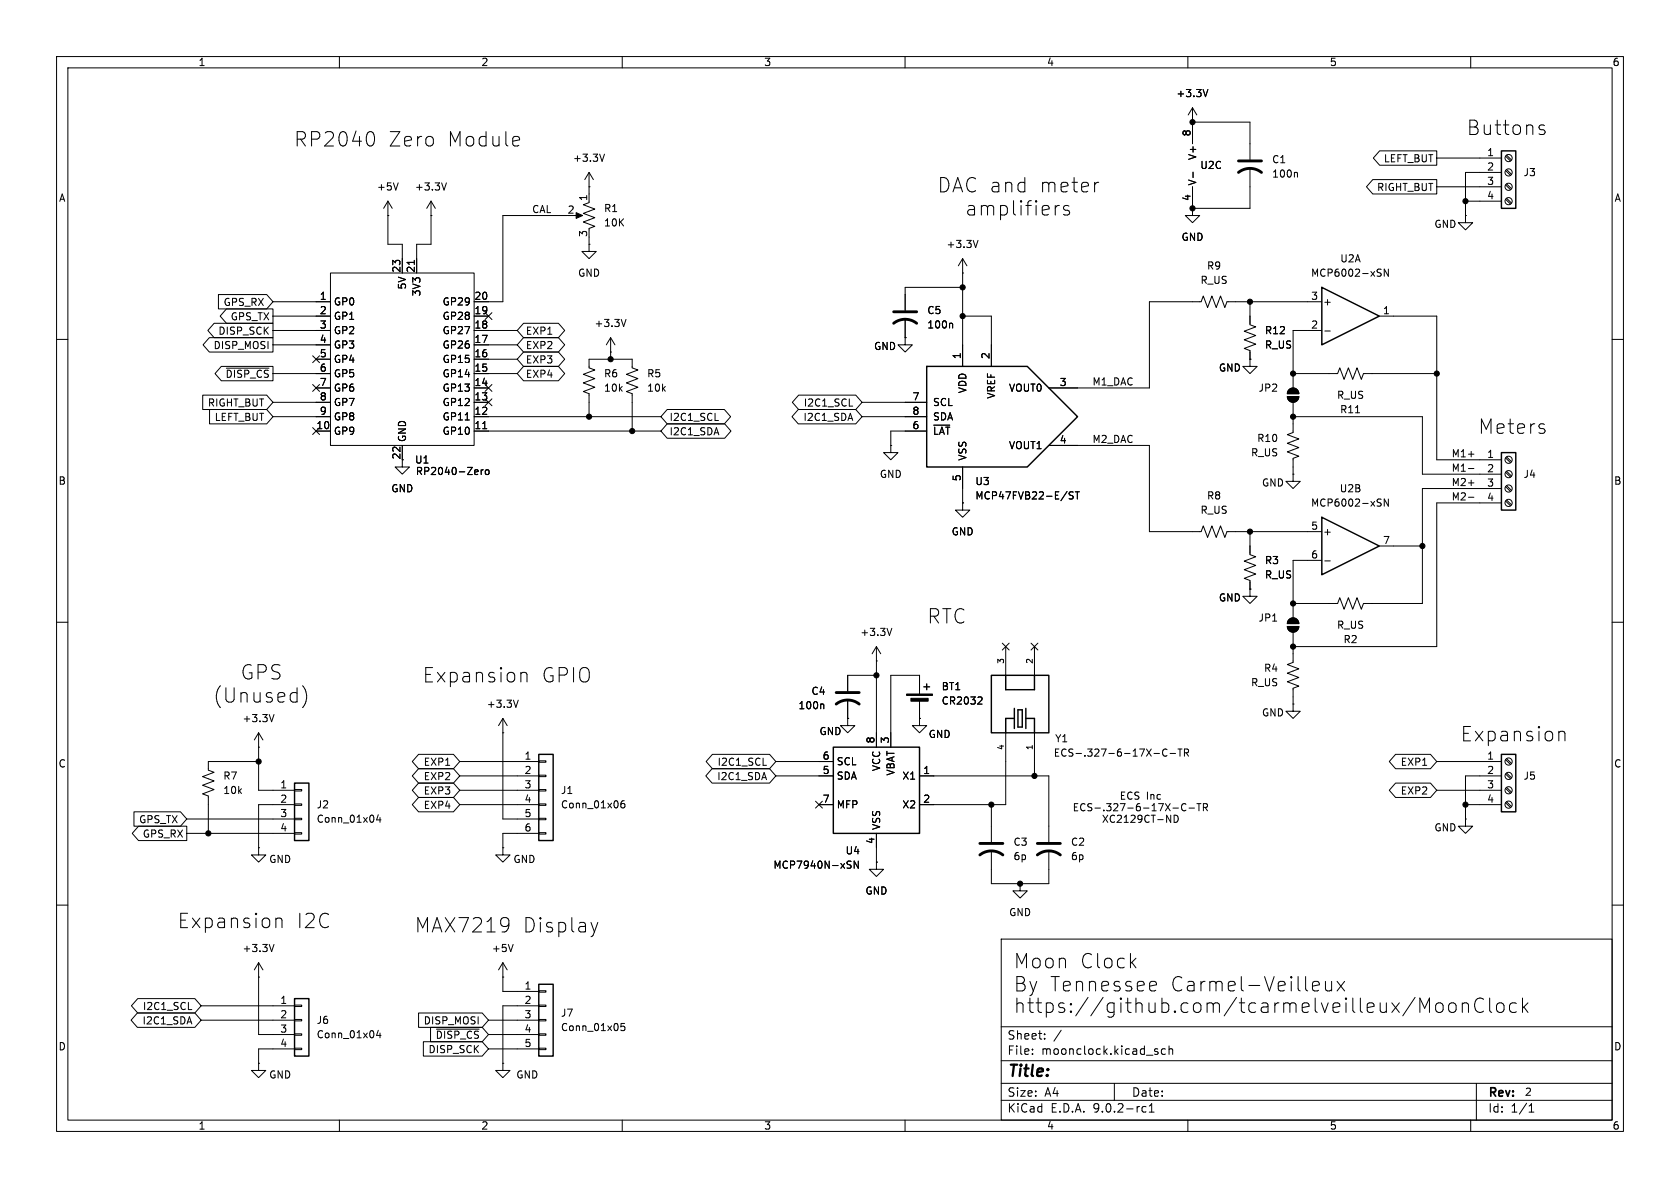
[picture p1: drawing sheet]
<svg xmlns="http://www.w3.org/2000/svg" width="297mm" height="210mm" viewBox="0 0 297 210" stroke-linecap="round" stroke-linejoin="round" font-family="sans-serif">
<g fill="none" stroke="#000" stroke-width=".18">
<path d="M10 10h277v190h-277zM12 12h273v186h-273zM60 10v2M110 10v2M160 10v2M210 10v2M210.8 19.1v6.3M210.8 19.1l-.7 1.2M210.8 19.1l.8 1.2M213.5 15.8l-.4 1.3M260 10v2M65.8 23.4a1.9 1.9 0 0 1 0 2.3"/>
<path d="M68.6 38.1h.1M68.6 35.6l-.8 1.2M68.6 35.6l.7 1.2M68.6 35.6v7.6h2.5v5.1M70.4 32.3l-.4 1.3M76.2 38.1h.1M76.2 35.6l-.8 1.2M76.2 35.6l.8 1.2M76.2 35.6v7.6h-2.5v5.1M78.9 32.3l-.4 1.3M91.5 24.1l.2 .1 .2 .5-1.3 .3M91.7 25.7l-.2 .1"/>
<path d="M100.3 38.1h-11.4v15.2h-5.1M101.6 38.1h1M104.1 33h.1M104.1 35.8l-1 .4 2.1 .8-2.1 .7 2.1 .8-2.1 .7 2.1 .8-1.1 .4v.2M104.1 30.5l-.7 1.3M104.1 30.5l.8 1.3M104.1 30.5v5.1M106.9 27.2l-.5 1.3M187.3 36.3l-.5 .1M189 36.4l-.6-.1-.4 .4 .1 .3 .9 .3 .1 .2-.1 .4-.3 .1-.7-.1M194.2 32.2l-.4 .2M210.8 21.6h.1"/>
<path d="M210.8 36.8v1.3h1.3l-1.3 1.3-1.3-1.3h1.3M210.8 36.8h.1M210.8 21.6h10.2v6.6M210.8 33v3.8M210.9 30.4v1M221 29.7v7.1h-10.2M229.2 30.5l.2 .1v.7M242.7 31.7h11.3v2.6h-11.3l-1.1-1.3zM243.9 26.7h10.1v2.5h-10.1l-1.1-1.3zM254 27.9h11.4M254 33h11.4M259.1 38.1v1.3h1.2l-1.2 1.2-1.3-1.2h1.3"/>
<path d="M259.1 38.1h.1M259.1 35.6h6.3M265.4 30.5h-6.3v7.6M266.2 27.6l.8 .8M266.2 30.1l.8 .9M266.2 32.7l.8 .8M266.2 35.2l.8 .9M266.3 27.4l.9 .9M266.3 30l.9 .8M266.3 32.5l.9 .9M266.3 35.1l.9 .8M272.2 22.8l.6 .1 .4 .4-.2 .4-.7 .1"/>
<path d="M272.2 22.2l.2-.1 .6 .1M37 59.7h11.3v2.5h-11.3l-1.1-1.2zM37.9 57.1h10.4v2.6h-10.4l-1.2-1.3zM38.6 52.1h8.5l1.2 1.2-1.2 1.3h-8.5zM40 54.6h8.3v2.6h-8.3l-1.1-1.3zM48.3 53.3h10.1M48.3 58.4h10.1M48.3 55.9h10.1M58.4 48.3h25.4v30.4h-25.4zM73.2 46v.7M83.8 58.4h7.6M83.8 55.9h2.6"/>
<path d="M85.8 55.3l1.2 1.2M87 55.3l-1.2 1.2M92.6 59.7h6.1l1.1 1.3-1.1 1.2h-6.1l-1.2-1.2zM92.6 57.1h6.1l1.1 1.3-1.1 1.3h-6.1l-1.2-1.3zM104.1 43.2v1.3h1.3l-1.3 1.2-1.2-1.2h1.2M104.1 43.2h.1M104.1 41.9v1.3M107.9 59.7l.8 1.3M107.9 59.7l-.7 1.3M107.9 59.7v3.8M110.7 56.5l-.5 1.2M160 59.7v1.3h1.3l-1.3 1.2-1.3-1.2h1.3"/>
<path d="M160 59.7h.1M160 56.4v3.3M168.2 57.1l.2 .2v.7M170.2 48.3h.1M170.2 55.9h5.1v8.9M170.2 45.7l-.8 1.3M170.2 45.7l.7 1.3M170.2 45.7v19.1M170.2 50.8h-10.2v4.1M172.9 42.5l-.4 1.3M221 53.3v4.1l1 .4-2 .7 2 .8-2 .8 2 .7-2 .8 1 .4v1.5M233.7 53.3h-16.8l-.4 1.1-.7-2.1-.8 2.1-.8-2.1-.7 2.1-.8-2.1-.4 1h-9.1v15.3h-17.8"/>
<path d="M233.7 58.4h-5.1v10.2M234.2 58.5h1M243.7 47.6h.5M243.8 55.9h10.2v25.4h11.4M243.9 48.2l.3 .3-.3 .3M245.4 47.6v1.2l-.7-1.2v1.2M10 60h2M35.8 69.8h11.3l1.2 1.3-1.2 1.3h-11.3zM37 72.4h10.1l1.2 1.3-1.2 1.2h-10.1zM39.1 64.8h9.2v2.5h-9.2l-1.1-1.3zM40 65.1h7.6M48.3 66h10.1"/>
<path d="M48.3 71.1h10.1M48.3 73.7h10.1M48.3 61h10.1M55.3 68l1.2 1.2M55.3 62.9l1.2 1.2M55.3 75.6l1.2 1.2M55.9 76.2h2.5M55.9 68.6h2.5M55.9 63.5h2.5M56.5 68l-1.2 1.2M56.5 62.9l-1.2 1.2M56.5 75.6l-1.2 1.2"/>
<path d="M71.1 78.7v3.9h1.3l-1.3 1.2-1.3-1.2h1.3M82.2 74.2h.8M83.8 66h7.6M83.8 71.1h2.6M83.8 73.7h33M83.8 76.2h33M83.8 68.6h2.6M83.8 61h7.6M83.8 63.5h7.6M85.3 75.8h.8M85.8 68l1.2 1.2M85.8 70.5l1.2 1.2"/>
<path d="M87 68l-1.2 1.2M87 70.5l-1.2 1.2M92.6 62.2h6.1l1.1 1.3-1.1 1.3h-6.1l-1.2-1.3zM92.6 64.8h6.1l1.1 1.2-1.1 1.3h-6.1l-1.2-1.3zM104.1 73.7v-4.1l-1-.4 2.1-.7-2.1-.8 2.1-.8-2.1-.7 2.1-.8-1.1-.4v-1.5h7.7v1.5l1 .4-2.1 .8 2.1 .7-2.1 .8 2.1 .8-2.1 .7 1.1 .4v6.6M107.9 62.2h.1M118 72.4h10.1l1.1 1.3-1.1 1.2h-10.1l-1.2-1.2zM118 74.9h10.1l1.1 1.3-1.1 1.3h-10.1l-1.2-1.3zM126.4 74.3h.6M141.1 72.4h10.2l1.1 1.3-1.1 1.2h-10.2l-1.1-1.2zM141.2 69.8h10.1l1.1 1.3-1.1 1.3h-10.1l-1.1-1.3zM150.1 71.8h.6"/>
<path d="M152.4 71.1h11.4M152.4 73.7h11.4M157.5 78.7v1.3h1.2l-1.2 1.3-1.3-1.3h1.3M157.5 78.7h.1M163.8 76.2h-6.3v2.5M165.1 75.2h2.8M185.4 78.7h17.8v15.3h9.1l.4-1 .8 2 .7-2 .8 2 .8-2 .7 2 .4-1h16.8M221 63.5v1.3h1.2l-1.2 1.2-1.3-1.2h1.3M221 63.5h.1M227.6 70.1h2a1.02 1.02 0 0 1-1 1 1.02 1.02 0 0 1-1-1zM227.9 68.9a1.02 1.02 0 0 1 1.1-.2 1.02 1.02 0 0 1 .6 .9h-2zM228.6 66h7.9l.4-1 .7 2.1 .8-2.1 .7 2.1 .8-2.1 .8 2.1 .3-1.1h13"/>
<path d="M228.6 71.1v5.4l-1 .3 2 .8-2 .8 2 .7-2 .8 2 .7-1 .4v2.8M228.6 73.7h22.9v10.1h13.9M239.6 73h.8M285 60h2M85.1 83v.9M85.4 83l-.3 .3M85.9 83.1l.3-.1 .3 .3v.3l-.3 .3-.3-.1-.1-.2zM170.2 88.9v1.3h1.2l-1.2 1.2-1.3-1.2h1.3M170.2 88.9h.1M170.2 82.6v6.3M189.7 87l-.5-.1-.1 .2v.3l.5 .3 .1 .3-.2 .2-.5-.1M190.1 86.9h.7"/>
<path d="M190.5 86.9v1.3M221 94v4l1 .4-2 .8 2 .7-2 .8 2 .8-2 .7 1 .4v1.5M228.6 83.8v1.3h1.3l-1.3 1.3-1.3-1.3h1.3M228.6 83.8h.1M233.7 99.1h-5.1v10.1M234.2 99.2h1M243.7 88.2l.5 .1M243.8 96.5h7.7M243.9 88.9l.3 .2-.3 .4M245.4 88.2v1.3l-.7-1.3v1.3M259.6 82.8h1M259.6 87.9h1"/>
<path d="M265.4 86.4h-13.9v20.3h-10.5l-.3 1-.8-2-.8 2-.7-2-.8 2-.7-2-.4 1h-7.9M265.4 88.9h-11.4v25.4h-25.4M266.2 80.9l.8 .9M266.2 83.5l.8 .8M266.2 86l.8 .9M266.2 88.6l.8 .8M266.3 80.8l.9 .8M266.3 83.3l.9 .9M266.3 85.9l.9 .8M266.3 88.4l.9 .8M10 110h2M92.2 119l.2-.1 .6 .1 .2 .2v1.4"/>
<path d="M154.9 116.8h.1M154.9 119.4h-5v2.8M154.9 114.3l.8 1.3M154.9 114.3l-.7 1.3M154.9 114.3v17.8M157.7 111.1l-.5 1.2M177.2 113.7l1.2 1.2M177.8 114.3v5.1M178.4 113.7l-1.2 1.2M182.3 113.7l1.2 1.2M182.9 114.3v5.1M183.5 113.7l-1.2 1.2"/>
<path d="M221 104.1v1.3h1.2l-1.2 1.3-1.3-1.3h1.3M221 104.1h.1M227.6 110.7h2a1.02 1.02 0 0 1-1 1.1 1.02 1.02 0 0 1-1-1.1zM227.9 109.5a1.02 1.02 0 0 1 1.1-.2 1.02 1.02 0 0 1 .6 .9h-2zM228.6 111.8v5.3l-1 .4 2 .7-2 .8 2 .8-2 .7 2 .8-1 .4v2.8M285 110h2M45.7 134.6h-8.9v1.5l1 .4-2 .8 2 .7-2 .8 2 .8-2 .7 1 .4v6.6M45.7 132.1h.1M45.7 129.5v10.2h6.4M45.7 129.5l.8 1.3M45.7 129.5l-.7 1.3M48.4 126.3l-.4 1.3"/>
<path d="M52.1 139.6h1.2v.2h-1.2zM53.5 121.2a2.91 2.91 0 0 1 0 3.9M74 133.3h6.2l1.1 1.3-1.1 1.3h-6.2l-1.1-1.3zM74 135.9h6.2l1.1 1.3-1.1 1.2h-6.2l-1.1-1.2zM74 138.4h6.2l1.1 1.3-1.1 1.3h-6.2l-1.1-1.3zM81.3 134.6h13.9M81.3 137.2h13.9M81.3 139.7h13.9M88.9 129.5h.1M88.9 127v17.8h6.3M88.9 127l.8 1.3M88.9 127l-.8 1.3"/>
<path d="M91.6 123.8l-.4 1.2M95.2 134.5h1.3v.2h-1.3zM95.2 137h1.3v.3h-1.3zM95.2 139.6h1.3v.2h-1.3zM125.9 135.9h10.1l1.2 1.3-1.2 1.2h-10.1l-1.1-1.2zM125.9 133.3h10.1l1.2 1.3-1.2 1.3h-10.1l-1.1-1.3zM134.9 135.3h.6M137.2 134.6h10.1M137.2 137.2h10.1M145.5 124.4l.1 .2v.7M149.9 127v1.3h1.2l-1.2 1.2-1.3-1.2h1.3M149.9 127h.1"/>
<path d="M149.9 123.7v3.3M162.6 127v1.3h1.2l-1.2 1.2-1.3-1.2h1.3M162.6 127h.1M162.6 137.2h22.8v11.6M162.6 122.7v-3.3h-5.1v12.7M162.6 123.7v3.3M173.4 123.2l.2 .2v.3l-.8 .8h.8M177.8 129.5v12.7h-15.2M182.9 129.5v7.7M204 133.2h1M206.3 132.5a.6 .6 0 0 0-.8 .5 .6 .6 0 0 0 .6 .7l.2-.1M206.9 133.2h.9"/>
<path d="M208.2 132.4h.8M208.6 132.4v1.3M209.4 133.1l.6-.1 .1-.2v-.3l-.7-.1v1.3M209.7 133.1l.4 .6M228.6 124.5v1.2h1.3l-1.3 1.3-1.3-1.3h1.3M228.6 124.5h.1M246.7 138.4h6.2l1.1 1.3-1.1 1.3h-6.2l-1.1-1.3zM246.7 133.3h6.2l1.1 1.3-1.1 1.3h-6.2l-1.1-1.3zM254 134.6h11.4M254 139.7h11.4M265.4 137.2h-6.3v7.6M266.2 134.3l.8 .8"/>
<path d="M266.2 136.8l.8 .9M266.2 139.4l.8 .8M266.3 134.1l.9 .9M266.3 136.7l.9 .8M266.3 139.2l.9 .8M275.7 129.4l.2-.1 .6 .1 .2 .2v1.4M23.7 143.5h8.2l1.1 1.3-1.1 1.3h-8.2zM24.5 146h8.5v2.6h-8.5l-1.1-1.3zM33 144.8h19.1M33 147.3h19.1M45.7 149.9v1.2h-1.3l1.3 1.3 1.3-1.3h-1.3M45.7 149.9h.1"/>
<path d="M52.1 142.1h1.2v.3h-1.2zM52.1 144.7h1.2v.2h-1.2zM52.1 147.2h1.2v.2h-1.2zM52.1 142.2h-6.4v7.7M66.9 144l-.3 .9h.8M67.2 144.5v.9M74 141h6.2l1.1 1.2-1.1 1.3h-6.2l-1.1-1.3zM81.3 142.2h13.9M88.9 149.9v1.2h-1.3l1.3 1.3 1.3-1.3h-1.3M88.9 149.9h.1M95.2 142.1h1.3v.3h-1.3zM95.2 144.7h1.3v.2h-1.3z"/>
<path d="M95.2 147.2h1.3v.2h-1.3zM95.2 147.3h-6.3v2.6M110.4 141.5l-.4 .1a.86 .86 0 0 0 0 1.2l.4-.1 .1-.4-.3-.3h-.2l-.2 .3M144.2 141.6l1.2 1.2M144.8 142.2h2.5M145.4 141.6l-1.2 1.2M150 152.8l.3 .1 .2 .3-.3 .3h-.3M150 152.2l.5 .1M151.7 152.2v1.3l-.7-1.3v1.3M154.9 152.4v1.3h1.3l-1.3 1.2-1.2-1.2h1.2M154.9 152.4h.1M154.9 147.3v5.1"/>
<path d="M175.3 150.4v5.8h10.1v-5.8M175.3 142.2v6.6M180.3 156.2v1.3h1.3l-1.3 1.3-1.2-1.3h1.2M180.3 156.2h.1M207.4 142.8h.9M207.6 144.1v1.3a.66 .66 0 0 0 .7-.5 .66 .66 0 0 0-.4-.8M209.7 142.2a.6 .6 0 0 0-.9 .4 .6 .6 0 0 0 .6 .7l.3-.1M210.2 142.8h1M211.6 142.1h.7M212 142.1v1.2M212.7 142.7h.6l.2-.2-.1-.3-.7-.1v1.2M213 142.7l.5 .6"/>
<path d="M259.1 144.8v1.3h1.2l-1.2 1.2-1.3-1.2h1.3M259.1 144.8h.1M259.1 142.2h6.3M266.2 141.9l.8 .8M266.3 141.7l.9 .9M10 160h2M24.3 179.1h10.1l1.2 1.2-1.2 1.3h-10.1l-1.1-1.3zM24.3 176.5h10.1l1.2 1.3-1.2 1.3h-10.1l-1.1-1.3zM33.3 178.5h.6M35.6 177.8h16.5M45.7 172.7h.1M45.7 170.2v12.7h6.4"/>
<path d="M45.7 170.2l.8 1.3M45.7 170.2l-.7 1.3M48.4 166.9l-.4 1.3M48.9 162.4l.2-.1 .6 .1 .2 .3v1.3M52.1 177.7h1.2v.2h-1.2zM74 179.1h11.2l1.2 1.2-1.2 1.3h-11.2zM88.9 172.7h.1M88.9 170.2l-.8 1.3M88.9 170.2l.8 1.3M88.9 170.2v5.1h6.3M89.8 162.4l.2 .3-.2 1.4M90 163.3l-.2 .2"/>
<path d="M90.7 166.9l-.4 1.3M95.2 175.1h1.3v.3h-1.3zM95.2 177.7h1.3v.2h-1.3zM95.2 177.8h-6.3v10.2M105.7 163.1l-.6 1.6M177 166h108v32h-108zM203.6 173.5l.7 .1 .1 .5-1.2 .2M204.3 175.1l-.7 .1M232.4 173.5l.7 .1 .1 .5-1.2 .2M233.1 175.1l-.7 .1M234.3 173.5v1.3l.1 .3a.69 .69 0 0 0 1-.2M235.4 173.5v1.7"/>
<path d="M236.4 173.5l1.3 1.7M237.7 173.5l-1.3 1.7M251 176.4l.9 1.8 .8-1.8v2.6M253.9 177.5a.69 .69 0 0 1 .7-.2 .69 .69 0 0 1 .5 .5v.7a.69 .69 0 0 1-.6 .5 .69 .69 0 0 1-.7-.5v-.7zM256.3 177.4a.69 .69 0 0 1 1.1 .4v.7a.69 .69 0 0 1-.6 .5 .69 .69 0 0 1-.7-.5v-.7zM258.5 177.5a.63 .63 0 0 1 1.1 .1v1.4M258.5 177.3v1.7M262.3 176.7a.95 .95 0 0 0-1.1-.2 .95 .95 0 0 0-.5 1 1.08 1.08 0 0 0 .3 1.2 1.08 1.08 0 0 0 1.1 .2l.2-.2M263.4 176.4v2.2l.3 .4M264.7 177.5a.69 .69 0 0 1 .7-.2 .69 .69 0 0 1 .5 .5v.7a.69 .69 0 0 1-.7 .5 .69 .69 0 0 1-.6-.5v-.7zM268.1 177.4l-.8-.1-.4 .5v.7l.2 .4 .2 .1 .8-.1M269.2 176.4v2.6"/>
<path d="M269.4 178l.7 1M270.1 177.3l-.9 .9M285 160h2M35.6 180.3h16.5M45.7 188v1.2h-1.3l1.3 1.3 1.3-1.3h-1.3M45.7 188h.1M52.1 180.2h1.2v.3h-1.2zM52.1 182.8h1.2v.2h-1.2zM52.1 185.3h1.2v.2h-1.2zM52.1 185.4h-6.4v2.6M60 198v2M66.9 182.1l-.3 .9h.8"/>
<path d="M67.2 182.6v.9M74.8 184.1h10.4l1.2 1.3-1.2 1.3h-10.4zM76.1 181.6h9.1l1.2 1.3-1.2 1.3h-9.1zM77.2 181.9h7.5M86.4 185.4h8.8M86.4 180.3h8.8M86.4 182.9h8.8M88.9 188v1.2h1.3l-1.3 1.3-1.3-1.3h1.3M88.9 188h.1M95.2 180.2h1.3v.3h-1.3zM95.2 182.8h1.3v.2h-1.3zM95.2 185.3h1.3v.2h-1.3z"/>
<path d="M110 198v2M110.4 180.9h-.6v.6l.1-.1 .5 .1 .1 .1-.1 .5-.2 .1-.4-.1M160 198v2M177 194.5h108M177 191.5h108M177 187.5h108M177 181.5h108M182.5 186.3v.1M182.5 185.5v.1M184.7 183.6v.1M184.7 182.8v.1M187.6 182.1l-1.3 2"/>
<path d="M197 191.5v3M202.6 195.7l-.4-.1-.3 .3v.4l.1 .2h.6M203.2 196.6h.8M203.2 195.5l.4-.4v1.5M204.5 185.9l.2 .2-.2 .3M204.5 185.4l.2 .1M206 185.5l-.4-.1-.3 .3v.4l.2 .2h.5M206.7 185.5l.2-.1 .3 .1 .1 .9M206.7 184.9v1.5M210 198v2M260 198v2M261 191.5v6.5"/>
<path d="M270.3 196.6h.9M270.3 195.5l.4-.4v1.5"/>
<circle cx="266.7" cy="30.5" r=".63"/>
<circle cx="266.7" cy="27.9" r=".63"/>
<circle cx="266.7" cy="33" r=".63"/>
<circle cx="266.7" cy="35.6" r=".63"/>
<circle cx="266.7" cy="81.3" r=".63"/>
<circle cx="266.7" cy="86.4" r=".63"/>
<circle cx="266.7" cy="88.9" r=".63"/>
<circle cx="266.7" cy="83.8" r=".63"/>
<circle cx="266.7" cy="139.7" r=".63"/>
<circle cx="266.7" cy="134.6" r=".63"/>
<circle cx="266.7" cy="137.2" r=".63"/>
<circle cx="266.7" cy="142.2" r=".63"/>
</g>
<g fill="none" stroke="#000" stroke-width=".25">
<path d="M265.4 26.7h2.6v10.1h-2.6zM233.7 50.8l10.1 5.1-10.1 5.1zM163.8 64.8h17.8l8.9 8.9-8.9 8.9h-17.8zM233.7 91.4l10.1 5.1-10.1 5.1zM265.4 80h2.6v10.2h-2.6zM175.3 119.4h10.1v10.1h-10.1zM177.8 119.4v2.5h5.1v-2.5M52.1 138.4h2.5v10.2h-2.5zM95.2 133.4h2.6v15.2h-2.6zM147.3 132.1h15.3v15.2h-15.3zM163.3 121.4h1M163.8 120.9v1"/>
<path d="M179.3 127h-1.5v2.5M179.3 125.2v3.6M180 125.5h.7v3h-.7zM181.4 127h1.5v2.5M181.4 125.2v3.6M265.4 133.4h2.6v10.1h-2.6zM52.1 176.5h2.5v10.2h-2.5zM95.2 174h2.6v12.7h-2.6z"/>
</g>
<g fill="#000" stroke="#000" stroke-width=".18">
<path d="M101.9 37.6l1.1 .5-1.1 .5zM227.6 70.1h2a1.02 1.02 0 0 1-1 1 1.02 1.02 0 0 1-1-1zM227.9 68.9a1.02 1.02 0 0 1 1.1-.2 1.02 1.02 0 0 1 .6 .9h-2zM227.6 110.7h2a1.02 1.02 0 0 1-1 1.1 1.02 1.02 0 0 1-1-1.1zM227.9 109.5a1.02 1.02 0 0 1 1.1-.2 1.02 1.02 0 0 1 .6 .9h-2zM160.3 122.7h4.5v.2h-4.5zM161 123.4h3.1v.6h-3.1z"/>
<circle cx="210.8" cy="21.6" r=".46"/>
<circle cx="210.8" cy="36.8" r=".46"/>
<circle cx="259.1" cy="35.6" r=".46"/>
<circle cx="170.2" cy="50.8" r=".46"/>
<circle cx="170.2" cy="55.9" r=".46"/>
<circle cx="221" cy="53.3" r=".46"/>
<circle cx="104.1" cy="73.7" r=".46"/>
<circle cx="107.9" cy="63.5" r=".46"/>
<circle cx="111.8" cy="76.2" r=".46"/>
<circle cx="228.6" cy="73.7" r=".46"/>
<circle cx="228.6" cy="66" r=".46"/>
<circle cx="254" cy="66" r=".46"/>
<circle cx="221" cy="94" r=".46"/>
<circle cx="251.5" cy="96.5" r=".46"/>
<circle cx="154.9" cy="119.4" r=".46"/>
<circle cx="228.6" cy="106.7" r=".46"/>
<circle cx="228.6" cy="114.3" r=".46"/>
<circle cx="45.7" cy="134.6" r=".46"/>
<circle cx="182.9" cy="137.2" r=".46"/>
<circle cx="36.8" cy="147.3" r=".46"/>
<circle cx="175.3" cy="142.2" r=".46"/>
<circle cx="180.3" cy="156.2" r=".46"/>
<circle cx="259.1" cy="142.2" r=".46"/>
</g>
<path d="M218.9 30.5a3.3 3.3 0 0 1 4.1 0M218.9 28.4h4.1M158 57.2a3.3 3.3 0 0 1 4.1 0M158 55.1h4.1M147.8 124.5a3.3 3.3 0 0 1 4.1 0M147.8 122.4h4.1M173.2 151.1a3.3 3.3 0 0 1 4.1 0M173.2 149.1h4.1M183.4 151.1a3.3 3.3 0 0 1 4.1 0M183.4 149.1h4.1" fill="none" stroke="#000" stroke-width=".51"/>
<g font-size="3.5">
<text x="52" y="26.1">RP2040</text>
<text x="68.6" y="26.1">Zero</text>
<text x="79" y="26.1">Module</text>
<text x="259.3" y="24.1">Buttons</text>
<text x="165.7" y="34.3">DAC and</text>
<text x="183.6" y="34.3">meter</text>
<text x="170.6" y="38.3">amplifiers</text>
<text x="261.3" y="76.9">Meters</text>
<text x="163.9" y="110.5">RTC</text>
<text x="37.7" y="124.5">(Unused)</text>
<text x="42.5" y="120.4">GPS</text>
<text x="74.7" y="120.9">Expansion</text>
<text x="95.7" y="120.9">GPIO</text>
<text x="258.2" y="131.3">Expansion</text>
<text x="31.4" y="164.3">Expansion</text>
<text x="52.4" y="164.3">I2C</text>
<text x="73.3" y="165.1">MAX7219</text>
<text x="92.4" y="165.1">Display</text>
<text x="179.1" y="171.4">Moon</text>
<text x="190.8" y="171.4">Clock</text>
<text x="179.1" y="175.5">By Tennessee</text>
<text x="179.1" y="179.3">https://github.com/tcarmelveilleux/MoonClock</text>
<text x="206.7" y="175.5">Carmel-Veilleux</text>
</g>
<text font-size="2.8" x="178" y="190.9">Title:</text>
<g font-size="2.1">
<text x="178" y="184">Sheet:</text>
<text x="178" y="186.7">File:</text>
<text x="184.1" y="186.7">moonclock.kicad_sch</text>
<text x="178" y="196.9">KiCad</text>
<text x="178" y="194.1">Size:</text>
<text x="184.7" y="194.1">A4</text>
<text x="185.7" y="196.9">E.D.A.</text>
<text x="193.3" y="196.9">9.0.2-rc1</text>
<text x="200" y="194.1">Date:</text>
<text x="263" y="194.3">Rev:</text>
<text x="263" y="196.9">Id:</text>
<text x="267.1" y="196.9">1/1</text>
</g>
<g font-size="1.8">
<text x="35" y="11.9">1</text>
<text x="85" y="11.9">2</text>
<text x="135" y="11.9">3</text>
<text x="185" y="11.9">4</text>
<text x="235" y="11.9">5</text>
<text x="285" y="11.9">6</text>
<text x="207.9" y="17.4">+3.3V</text>
<text x="101.2" y="28.8">+3.3V</text>
<text x="210.6" y="24.2" transform="rotate(-90 210.6 24.2)">8</text>
<text x="211.7" y="28.4" transform="rotate(-90 211.7 28.4)">V+</text>
<text x="224.8" y="29.1">C1</text>
<text x="244.6" y="28.9">LEFT_BUT</text>
<text x="262.8" y="27.7">1</text>
<text x="10.3" y="35.9">A</text>
<text x="66.5" y="33.9">+5V</text>
<text x="73.3" y="33.9">+3.3V</text>
<text x="103.9" y="35.6" transform="rotate(-90 103.9 35.6)">1</text>
<text x="210.6" y="35.6" transform="rotate(-90 210.6 35.6)">4</text>
<text x="211.7" y="32.9" transform="rotate(-90 211.7 32.9)">V-</text>
<text x="212.1" y="30.1">U2C</text>
<text x="224.8" y="31.6">100n</text>
<text x="243.3" y="34">RIGHT_BUT</text>
<text x="262.8" y="30.2">2</text>
<text x="262.8" y="32.8">3</text>
<text x="262.8" y="35.3">4</text>
<text x="269.2" y="31.3">J3</text>
<text x="285.3" y="35.9">A</text>
<text x="94" y="37.8">CAL</text>
<text x="100.3" y="37.8">2</text>
<text x="103.9" y="42" transform="rotate(-90 103.9 42)">3</text>
<text x="106.7" y="37.7">R1</text>
<text x="106.7" y="40.2">10K</text>
<text x="253.5" y="40.5">GND</text>
<text x="167.2" y="44">+3.3V</text>
<text x="208.8" y="42.8">GND</text>
<text x="213.3" y="47.9">R9</text>
<text x="236.8" y="46.6">U2A</text>
<text x="56.4" y="53.1">1</text>
<text x="70.9" y="48.3" transform="rotate(-90 70.9 48.3)">23</text>
<text x="72" y="51.3" transform="rotate(-90 72 51.3)">5V</text>
<text x="73.4" y="48.3" transform="rotate(-90 73.4 48.3)">21</text>
<text x="74.5" y="52.5" transform="rotate(-90 74.5 52.5)">3V3</text>
<text x="83.8" y="53.1">20</text>
<text x="102.1" y="49.1">GND</text>
<text x="212.1" y="50.4">R_US</text>
<text x="231.7" y="49.1">MCP6002-xSN</text>
<text x="231.7" y="53.1">3</text>
<text x="38.5" y="59.4">DISP_SCK</text>
<text x="39.4" y="54.3">GPS_RX</text>
<text x="40.7" y="56.8">GPS_TX</text>
<text x="56.4" y="55.6">2</text>
<text x="56.4" y="58.2">3</text>
<text x="58.9" y="54.2">GP0</text>
<text x="58.9" y="56.7">GP1</text>
<text x="58.9" y="59.3">GP2</text>
<text x="78.1" y="54.2">GP29</text>
<text x="78.1" y="56.7">GP28</text>
<text x="78.1" y="59.3">GP27</text>
<text x="83.8" y="55.6">19</text>
<text x="83.8" y="58.2">18</text>
<text x="92.9" y="59.4">EXP1</text>
<text x="105" y="58">+3.3V</text>
<text x="163.8" y="55.7">C5</text>
<text x="163.8" y="58.3">100n</text>
<text x="223.5" y="59.3">R12</text>
<text x="231.7" y="58.2">2</text>
<text x="233.8" y="54.2">+</text>
<text x="244.4" y="55.6">1</text>
<text x="37.7" y="61.9">DISP_MOSI</text>
<text x="56.4" y="60.7">4</text>
<text x="56.4" y="63.2">5</text>
<text x="56.4" y="65.8">6</text>
<text x="58.9" y="61.8">GP3</text>
<text x="58.9" y="64.4">GP4</text>
<text x="78.1" y="61.8">GP26</text>
<text x="78.1" y="64.4">GP15</text>
<text x="83.8" y="60.7">17</text>
<text x="83.8" y="63.2">16</text>
<text x="83.8" y="65.8">15</text>
<text x="92.9" y="61.9">EXP2</text>
<text x="92.9" y="64.5">EXP3</text>
<text x="154.4" y="62.1">GND</text>
<text x="169.9" y="63.6" transform="rotate(-90 169.9 63.6)">1</text>
<text x="175" y="63.6" transform="rotate(-90 175 63.6)">2</text>
<text x="215.4" y="65.9">GND</text>
<text x="223.5" y="61.8">R_US</text>
<text x="39.8" y="67">~{DISP_CS}</text>
<text x="56.4" y="68.3">7</text>
<text x="56.4" y="70.9">8</text>
<text x="58.9" y="66.9">GP5</text>
<text x="58.9" y="69.4">GP6</text>
<text x="58.9" y="72">GP7</text>
<text x="78.1" y="66.9">GP14</text>
<text x="78.1" y="69.4">GP13</text>
<text x="78.1" y="72">GP12</text>
<text x="83.8" y="68.3">14</text>
<text x="83.8" y="70.9">13</text>
<text x="92.9" y="67">EXP4</text>
<text x="106.7" y="66.9">R6</text>
<text x="106.7" y="69.4">10k</text>
<text x="114.3" y="66.9">R5</text>
<text x="114.3" y="69.4">10k</text>
<text x="161.2" y="70.9">7</text>
<text x="164.8" y="72">SCL</text>
<text x="171" y="69.6" transform="rotate(-90 171 69.6)">VDD</text>
<text x="176.1" y="70.6" transform="rotate(-90 176.1 70.6)">VREF</text>
<text x="178.3" y="69.4">VOUT0</text>
<text x="187.3" y="68.3">3</text>
<text x="193" y="68.2">M1_DAC</text>
<text x="222.4" y="69.4">JP2</text>
<text x="236.3" y="70.7">R_US</text>
<text x="36.6" y="72.1">RIGHT_BUT</text>
<text x="37.9" y="74.6">LEFT_BUT</text>
<text x="55.8" y="75.9">10</text>
<text x="56.4" y="73.4">9</text>
<text x="58.9" y="74.5">GP8</text>
<text x="58.9" y="77.1">GP9</text>
<text x="78.1" y="74.5">GP11</text>
<text x="78.1" y="77.1">GP10</text>
<text x="83.8" y="73.4">12</text>
<text x="83.8" y="75.9">11</text>
<text x="118.3" y="74.6">I2C1_SCL</text>
<text x="118.3" y="77.2">I2C1_SDA</text>
<text x="141.9" y="74.6">I2C1_SDA</text>
<text x="142" y="72.1">I2C1_SCL</text>
<text x="161.2" y="73.4">8</text>
<text x="161.2" y="75.9">6</text>
<text x="164.8" y="74.5">SDA</text>
<text x="164.8" y="77.1">~{LAT}</text>
<text x="236.8" y="73.3">R11</text>
<text x="70.9" y="81.3" transform="rotate(-90 70.9 81.3)">22</text>
<text x="72" y="78.2" transform="rotate(-90 72 78.2)">GND</text>
<text x="73.3" y="82.1">U1</text>
<text x="171" y="81.5" transform="rotate(-90 171 81.5)">VSS</text>
<text x="178.3" y="79.6">VOUT1</text>
<text x="187.3" y="78.5">4</text>
<text x="193" y="78.4">M2_DAC</text>
<text x="221.1" y="80.9">R_US</text>
<text x="222.2" y="78.3">R10</text>
<text x="256.5" y="83.5">M1-</text>
<text x="256.5" y="80.9">M1+</text>
<text x="262.8" y="81">1</text>
<text x="262.8" y="83.6">2</text>
<text x="10.3" y="85.9">B</text>
<text x="69.1" y="87.2">GND</text>
<text x="73.4" y="84.2">RP2040-Zero</text>
<text x="155.4" y="84.7">GND</text>
<text x="169.9" y="85.2" transform="rotate(-90 169.9 85.2)">5</text>
<text x="172.3" y="86">U3</text>
<text x="172.3" y="88.5">MCP47FVB22-E/ST</text>
<text x="213.3" y="88.5">R8</text>
<text x="223" y="86.2">GND</text>
<text x="231.7" y="89.8">MCP6002-xSN</text>
<text x="236.8" y="87.2">U2B</text>
<text x="256.5" y="88.6">M2-</text>
<text x="256.5" y="86">M2+</text>
<text x="262.8" y="86.1">3</text>
<text x="262.8" y="88.6">4</text>
<text x="269.2" y="84.7">J4</text>
<text x="285.3" y="85.9">B</text>
<text x="168.1" y="94.8">GND</text>
<text x="212.1" y="91">R_US</text>
<text x="231.7" y="93.7">5</text>
<text x="233.8" y="94.8">+</text>
<text x="223.5" y="99.9">R3</text>
<text x="231.7" y="98.8">6</text>
<text x="244.4" y="96.3">7</text>
<text x="215.4" y="106.5">GND</text>
<text x="223.5" y="102.5">R_US</text>
<text x="152" y="112.6">+3.3V</text>
<text x="222.4" y="110.1">JP1</text>
<text x="236.3" y="111.4">R_US</text>
<text x="237.4" y="113.9">R2</text>
<text x="223.4" y="119">R4</text>
<text x="86" y="125.3">+3.3V</text>
<text x="141.1" y="125.6">100n</text>
<text x="143.4" y="123">C4</text>
<text x="166.4" y="122.2">BT1</text>
<text x="166.4" y="124.8">CR2032</text>
<text x="221.1" y="121.5">R_US</text>
<text x="42.8" y="127.9">+3.3V</text>
<text x="144.8" y="130.1">GND</text>
<text x="154.7" y="131.5" transform="rotate(-90 154.7 131.5)">8</text>
<text x="157.2" y="131.5" transform="rotate(-90 157.2 131.5)">3</text>
<text x="164.1" y="130.7">GND</text>
<text x="186.4" y="131.4">Y1</text>
<text x="223" y="126.8">GND</text>
<text x="10.3" y="135.9">C</text>
<text x="74.8" y="135.6">EXP1</text>
<text x="92.6" y="134.4">1</text>
<text x="92.6" y="136.9">2</text>
<text x="126.8" y="135.6">I2C1_SCL</text>
<text x="145.3" y="134.4">6</text>
<text x="145.3" y="136.9">5</text>
<text x="147.8" y="135.5">SCL</text>
<text x="155.8" y="136.4" transform="rotate(-90 155.8 136.4)">VCC</text>
<text x="158.3" y="137.2" transform="rotate(-90 158.3 137.2)">VBAT</text>
<text x="163.1" y="136.9">1</text>
<text x="186.2" y="134">ECS-.327-6-17X-C-TR</text>
<text x="247.5" y="135.6">EXP1</text>
<text x="262.8" y="134.4">1</text>
<text x="262.8" y="136.9">2</text>
<text x="285.3" y="135.9">C</text>
<text x="39.4" y="138">R7</text>
<text x="39.4" y="140.6">10k</text>
<text x="49.5" y="139.4">1</text>
<text x="49.5" y="142">2</text>
<text x="55.9" y="143.1">J2</text>
<text x="74.8" y="138.1">EXP2</text>
<text x="74.8" y="143.2">EXP4</text>
<text x="74.8" y="140.7">EXP3</text>
<text x="92.6" y="139.4">3</text>
<text x="92.6" y="142">4</text>
<text x="99.1" y="140.6">J1</text>
<text x="99.1" y="143.1">Conn_01x06</text>
<text x="126.7" y="138.1">I2C1_SDA</text>
<text x="145.3" y="142">7</text>
<text x="147.8" y="138">SDA</text>
<text x="147.8" y="143.1">MFP</text>
<text x="159.4" y="138">X1</text>
<text x="159.4" y="143.1">X2</text>
<text x="163.1" y="142">2</text>
<text x="189.5" y="143.6">ECS-.327-6-17X-C-TR</text>
<text x="197.9" y="141.6">ECS Inc</text>
<text x="247.5" y="140.7">EXP2</text>
<text x="262.8" y="139.4">3</text>
<text x="262.8" y="142">4</text>
<text x="269.2" y="138">J5</text>
<text x="24.5" y="145.7">GPS_TX</text>
<text x="25.1" y="148.3">GPS_RX</text>
<text x="49.5" y="144.5">3</text>
<text x="49.5" y="147.1">4</text>
<text x="55.9" y="145.6">Conn_01x04</text>
<text x="92.6" y="144.5">5</text>
<text x="92.6" y="147.1">6</text>
<text x="154.7" y="149.3" transform="rotate(-90 154.7 149.3)">4</text>
<text x="155.8" y="146.8" transform="rotate(-90 155.8 146.8)">VSS</text>
<text x="179.1" y="149.7">C3</text>
<text x="189.2" y="149.7">C2</text>
<text x="194.7" y="145.7">XC2129CT-ND</text>
<text x="253.5" y="147.2">GND</text>
<text x="47.5" y="152.8">GND</text>
<text x="90.7" y="152.8">GND</text>
<text x="136.6" y="153.8">MCP7940N-xSN</text>
<text x="149.4" y="151.2">U4</text>
<text x="179.1" y="152.2">6p</text>
<text x="189.2" y="152.2">6p</text>
<text x="152.9" y="158.3">GND</text>
<text x="178.3" y="162.2">GND</text>
<text x="42.8" y="168.5">+3.3V</text>
<text x="86.9" y="168.5">+5V</text>
<text x="25.2" y="178.8">I2C1_SCL</text>
<text x="49.5" y="177.5">1</text>
<text x="92.6" y="175">1</text>
<text x="92.6" y="177.5">2</text>
<text x="99.1" y="179.9">J7</text>
<text x="10.3" y="185.9">D</text>
<text x="25.1" y="181.3">I2C1_SDA</text>
<text x="49.5" y="180.1">2</text>
<text x="49.5" y="182.6">3</text>
<text x="49.5" y="185.2">4</text>
<text x="55.9" y="181.2">J6</text>
<text x="55.9" y="183.7">Conn_01x04</text>
<text x="74.8" y="181.3">DISP_MOSI</text>
<text x="76.9" y="183.8">~{DISP_CS}</text>
<text x="92.6" y="180.1">3</text>
<text x="92.6" y="182.6">4</text>
<text x="92.6" y="185.2">5</text>
<text x="99.1" y="182.5">Conn_01x05</text>
<text x="285.3" y="185.9">D</text>
<text x="47.5" y="190.9">GND</text>
<text x="75.7" y="186.4">DISP_SCK</text>
<text x="91.2" y="190.9">GND</text>
<text x="269.5" y="193.9">2</text>
<text x="35" y="199.9">1</text>
<text x="85" y="199.9">2</text>
<text x="135" y="199.9">3</text>
<text x="185" y="199.9">4</text>
<text x="235" y="199.9">5</text>
<text x="285" y="199.9">6</text>
</g>
<g font-size="1.4">
<text x="177.5" y="117.5" transform="rotate(-90 177.5 117.5)">3</text>
<text x="182.6" y="117.5" transform="rotate(-90 182.6 117.5)">2</text>
<text x="177.5" y="132.7" transform="rotate(-90 177.5 132.7)">4</text>
<text x="182.6" y="132.7" transform="rotate(-90 182.6 132.7)">1</text>
</g>
</svg>
